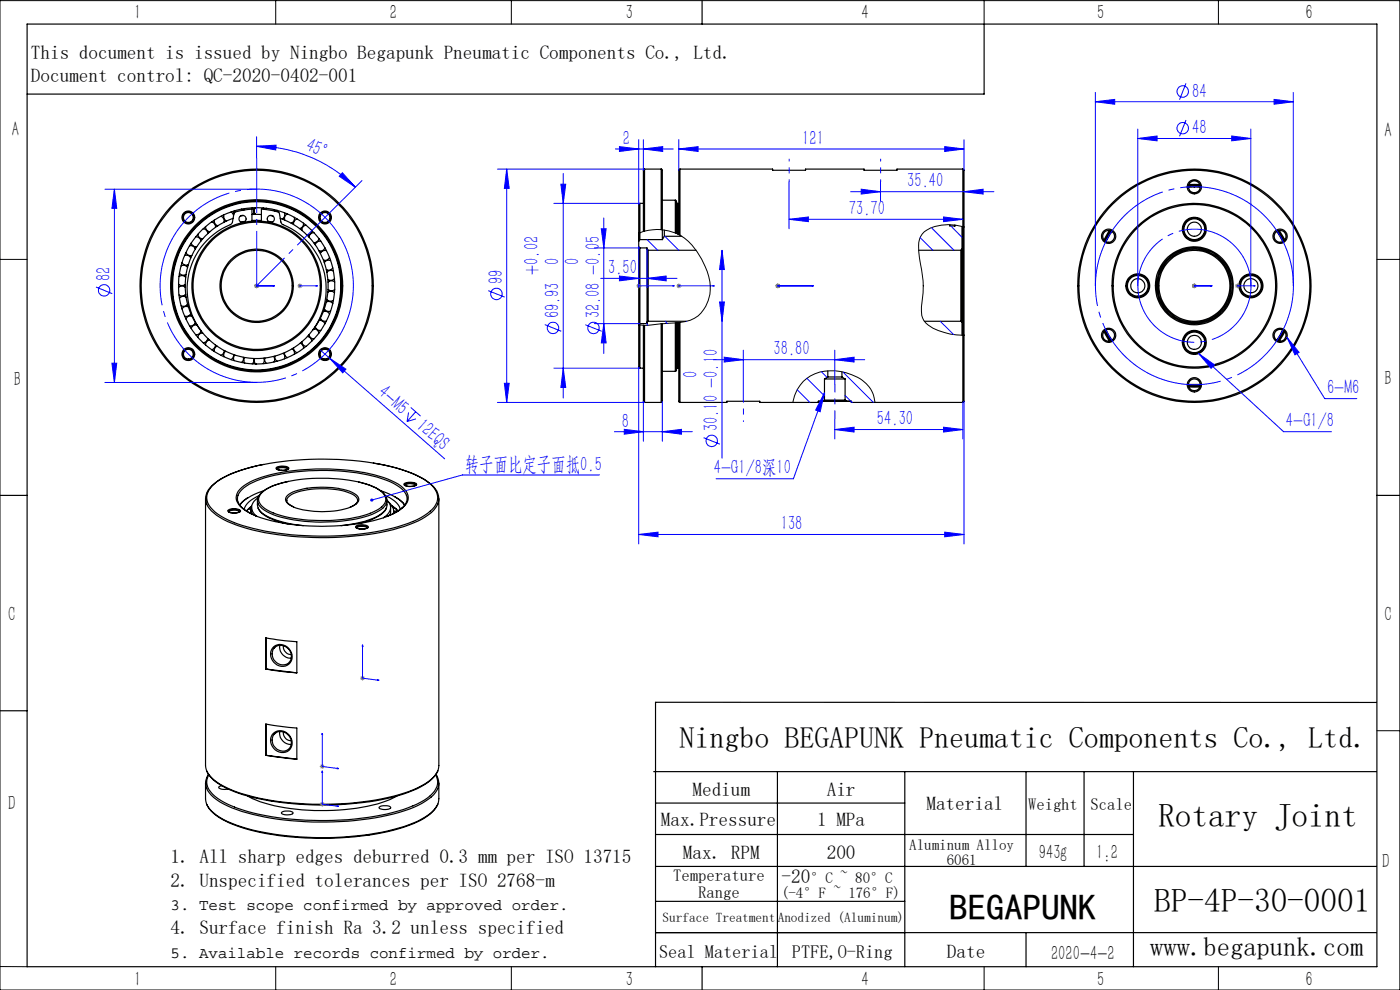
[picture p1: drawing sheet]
<svg xmlns="http://www.w3.org/2000/svg" width="297mm" height="210mm" viewBox="0 0 297 210" stroke-linecap="round" stroke-linejoin="round" font-family="sans-serif">
<g fill="none" stroke="#000" stroke-width=".25">
<path d="M5.8 5.1h286.3v200h-286.3zM148.9 .1v5M208.8 5.1v14.9h-203M136.7 35.9l-.2 .2v13M136.7 35.9v13.1M136.7 35.9h3.6M140.3 35.9l.2 .2v14.7M140.3 35.9v12.8M144.3 35.9l-.3 .1v13.8M144.3 35.9h19.6v.2h7v-.2h12.4v.2h7v-.2h14M144.3 35.9v14M204.3 35.9l.2 .2v35"/>
<path d="M204.3 35.9v49.5M252.1 39.4h2.5zM252.1 39.7h2.5M252.2 39.1h2.3M38 58.7l.6-.3 .8 .4M38.1 58l.5 .3 .9-.1M38.4 56.4h.1a1.11 1.11 0 0 1 1.3 .3M38.6 55.7l.7 .5h.6M39.2 54.2a1.02 1.02 0 0 1 1.3 .5M39.3 58.3v.4M39.4 53.6l.5 .5 .8 .1M39.8 56.2l-.1 .4"/>
<path d="M40.2 52.1h.1a1.05 1.05 0 0 1 1.2 .7M40.5 54.2l-.1 .4M40.6 51.5l.5 .7 .6 .1M41.5 50.2l.6 .2 .6 .7M41.6 52.3l-.2 .4M42 49.7l.3 .6 .7 .4M42.9 50.7l-.3 .2M43.1 48.5l.6 .2 .4 .9M43.6 48.1v.3a1.02 1.02 0 0 0 .9 .8M44.3 49.1l-.2 .3M44.9 47.1l.7 .5 .1 .6M45.5 46.7a1.07 1.07 0 0 0 .7 1.2"/>
<path d="M46 47.8l-.3 .2M46.9 45.9l.6 .6 .1 .6M47.5 45.6a1.17 1.17 0 0 0 .5 1.3M47.9 46.8l-.3 .1M49 45l.5 .7M49.5 46.3a15.1 15.1 0 0 0-6.9 23.8M49.7 44.8l-.1 .7M49.7 45l1.5-.3 2.2-.3v2.5h2.1v-2.5l2.2 .3 1.5 .4 .6 2.3a14.8 14.8 0 0 1 2.9 26.1 14.8 14.8 0 0 1-23-12.6 15.1 15.1 0 0 1 9.4-13.5zM51.2 44.4l.3 .2M51.5 45.7h.1M51.6 45.7l-.6 .2M51.9 44.2l-.1 .3"/>
<path d="M52 46.9l-.8 .2M53.4 45.5h2.1M53.4 46.8h2.1M53.5 44.1h.1a1.08 1.08 0 0 1 0 1.4M54.1 45.3l-.4 .1M54.2 44.1a1.07 1.07 0 0 0 0 1.4M55.8 44.1l.2 .3M56.5 44.2l-.2 .2M56.9 46.9l.8 .2M57.3 45.7l.6 .2M57.9 45.8v.1M58.1 44.4l.1 .4"/>
<path d="M58.8 44.6l-.3 .2M59.4 46.3a15.1 15.1 0 0 1 6.9 23.8M60 46.4l.4 .1M60.3 45.1l.1 .3a.94 .94 0 0 1-.5 1.1M61 45.4a.98 .98 0 0 0-.6 1.3M61.9 47.3l.4 .2M62.3 47.5v.1M62.4 46.1l-.1 .8-.5 .4M63 46.5l-.5 .2-.2 .8M63.7 48.5l.3 .2M64.4 47.3l-.1 .6-.7 .6M64.9 47.8a1.13 1.13 0 0 0-.9 1.1"/>
<path d="M65.3 49.9l.3 .2M66.1 48.9l-.3 .7-.6 .3M66.6 49.3l-.7 .4-.4 .6M66.7 51.5l.2 .3M67.7 50.6l-.5 .7-.7 .2M67.9 53.3l.2 .3M68.1 51.1h-.1a1.08 1.08 0 0 0-1.1 .9M68.8 55.2l.1 .4M68.9 52.5l-.3 .5-.9 .3M69.3 53.2l-.9 .1-.4 .5M69.4 57.2l.1 .4M69.7 59.4v.4"/>
<path d="M69.9 54.6l-.2 .3a.92 .92 0 0 1-1.1 .3M70.1 55.3a1.03 1.03 0 0 0-1.3 .4M70.6 56.8l-.2 .3a.96 .96 0 0 1-1.2 .1M70.7 57.5l-.8-.1-.5 .3M71 59.1l-.6 .3-.8-.1M71 59.8l-.8-.2-.6 .3M135.5 52.3l.2 .3M135.5 52.3v16.6M135.5 51.2v1.1M135.6 51l-.1 .2M135.6 49.5v1.5M135.7 43.1l-.2 .2v7.9"/>
<path d="M135.7 43.1v7.7M135.7 52.6v16M135.7 43.1h.8M135.7 50.8l-.1 .2M135.7 50.8h4.8M135.7 52.6h1.6v.2M137.3 52.8l.2 .3M137.3 52.8v15.6M137.5 53.1v15M137.5 53.1h10.2M140.5 42.5h2.8M140.9 48.8v1.3"/>
<path d="M140.9 50.1l-.4 .7M140.9 50.1h3.7M143.3 42.5l.2 .2v6.8M143.3 42.5v6.9M143.5 43.1h.3M143.8 43.1l.2 .3M143.8 43.1v6.5M194.9 53.1h8.9M201.5 47.7v.2h1.1v-.1M202.5 47.8v.1M203.8 53.1v15M204.1 52.8l-.3 .3"/>
<path d="M204.1 52.8v15.6M204.1 48v4.8M235.3 48.9l-1.1 2M235.6 49l-1.2 2.1zM235.9 49.1l-1.3 2.2M270.9 49.1l1.2 2.2M271.4 48.9l1.2 2M272.3 51.1l-1.2-2.1 1.3 2.1M37.9 60.3a1.14 1.14 0 0 0 1.4 .1M39.2 60.4v.4M39.3 62.6v.3M39.3 60.9l-.1-.1a1.1 1.1 0 0 0-1.3 .2"/>
<path d="M39.4 62.5h-.1a1.03 1.03 0 0 1-1.3 .1M39.5 63l-.9-.1-.5 .4M39.7 64.7l.1 .3M39.8 64.5l-.5 .4h-.9M39.9 65.1v-.1a1.05 1.05 0 0 0-1.3 .5M40.4 66.7l.1 .3M40.5 66.5l-.5 .5-.8 .1M40.7 67.1l-.8 .1-.5 .5M41.4 68.6l.2 .3M41.5 68.4l-.7 .7h-.6M41.7 68.9h-.3a.93 .93 0 0 0-.8 .8M42.6 70.3l.3 .3"/>
<path d="M42.7 70.2l-.2 .3a.96 .96 0 0 1-1 .5M43 70.6l-.7 .3-.3 .6M44.1 71.9l.2 .2M44.1 71.8l-.1 .3a.88 .88 0 0 1-.9 .6M44.4 72.1l-.7 .5-.1 .6M45.7 73.2l-.3 .7-.5 .3M46 73.4l-.4 .5-.1 .7M47.6 74.4l-.3 .6-.4 .4M47.8 74.5l-.2 .4-.1 .8M49.6 75.2l-.2 .7-.4 .4M49.8 75.3l-.3 .7 .2 .5M51.6 75.8v.1a.98 .98 0 0 1-.4 1"/>
<path d="M51.9 75.8l-.2 .6 .2 .6M53.8 76.1a1 1 0 0 1-.3 1.1M54 76.1l-.1 .4 .3 .7M56 76l.1 .6-.3 .5M56.2 75.9v.6l.3 .6M58 75.6l.3 .6-.2 .6M58.3 75.6l.1 .6 .4 .4M60.1 75l.3 .5-.1 .6M60.4 74.8l.1 .6 .5 .5M62 74l.3 .3 .1 .9M62.3 73.8l.1 .5 .6 .5M64 72.5l.1 .2a1.02 1.02 0 0 0 .8 .8"/>
<path d="M64 72.6l-.3 .2 .6 .5 .1 .6M65.2 71.4l.6 .2 .3 .8M65.5 71l.4 .6 .7 .3M65.6 71.1l-.3 .3M66.5 69.8l.7 .1 .5 .8M66.9 69.3l.1 .3a1.07 1.07 0 0 0 1.1 .5M66.9 69.5l-.2 .3M67.7 68l.6 .1 .6 .6M68 67.5l.4 .5 .9 .1M68.1 67.7l-.2 .3M68.6 66.1l.9 .1 .4 .4M68.8 65.5v.1a1.1 1.1 0 0 0 1.3 .4"/>
<path d="M68.9 65.7l-.1 .3M69.2 64.1l.9-.1 .5 .4M69.4 63.5l.5 .4 .8-.2M69.5 63.6l-.1 .4M69.6 62l.6-.2 .8 .3M69.6 61.4h.1a1.02 1.02 0 0 0 1.3 0M69.7 61.5v.4M135.5 68.9v9.1l.2 .1M135.7 68.6l-.2 .3M135.7 68.9v9.2M135.7 78.1h.8M136.5 69v16.2l.2 .2"/>
<path d="M136.7 69v16.4M137.3 68.4v.2h-1.6M137.5 68.1l-.2 .3M137.5 68.1h8.1M140.3 68.7v16.7M140.5 68.7v16.5l-.2 .2M140.5 78.8h2.8M143.3 68.5v10.3M143.5 68.5v10.1l-.2 .2M143.5 78.1h.3M143.8 68.5v9.6M144 77.8l-.2 .3"/>
<path d="M144 68.4v16.8l.3 .2M144.3 68.4v17M175.6 80h3M175.6 78.7v1.3M175.6 80l-.7 .4M178.6 78.9v1.1M178.6 80l.7 .4M196.1 68.1h7.7M203.8 68.1l.3 .3M204.1 68.4v2.7M204.5 71.1v14.1l-.2 .2M234.2 70.4l1.1 1.9"/>
<path d="M234.4 70.2l1.2 2.1zM234.6 70l1.3 2.2M272.1 70l-1.2 2.2M272.3 70.2l-1.2 2.1 1.3-2.1M272.6 70.4l-1.2 1.9M55.9 98.5a27.6 27.6 0 0 0-9.8 3.6l-1.5 1.4-.7 1M58.6 99.2a2.75 2.75 0 0 1 2.7 .1 1.69 1.69 0 0 1-2.2 .4l-.5-.3zM58.8 99.3a2.61 2.61 0 0 1 2.3 0v.1a2.39 2.39 0 0 1-2.3 .1zM58.9 99.5a1.7 1.7 0 0 1 2.1 0M79.3 98.2a28 28 0 0 1 11.6 4.1l1.1 .9 .8 1.3M136.7 85.4h3.6M144.3 85.4h9.9v-.3h7v.3h12.4v-.3h7v.3h23.7"/>
<path d="M174.9 84.9l-.2 .2h4.9l-.3-.2M174.9 80.4h4.4M174.9 84.9h4.4M174.9 80.4v4.5M179.3 80.4v4.5M252.1 81.8h2.5zM252.1 81.6h2.5M252.2 82.1h2.3M0 105.1h5.8M43.6 105.8v56.6a3.9 3.9 0 0 0 1.8 3 22.9 22.9 0 0 0 9.5 3.9 66.5 66.5 0 0 0 30.8-1.1 12 12 0 0 0 7-4.4l.4-1.4v-56.6M43.9 104.6a3.5 3.5 0 0 0 1.5 4.2 24.3 24.3 0 0 0 10.8 4.2 66.4 66.4 0 0 0 29.5-1.3 13.7 13.7 0 0 0 6.7-4 2.98 2.98 0 0 0 .5-3.1M44.9 103.1a18.1 18.1 0 0 1 8.5-4 65.3 65.3 0 0 1 31.9 .6 14.9 14.9 0 0 1 6.8 3.8 3.3 3.3 0 0 1-.8 4.9 22.8 22.8 0 0 1-10.5 4.2 66.2 66.2 0 0 1-29.4-1.1 14.5 14.5 0 0 1-6.7-3.9 3.1 3.1 0 0 1 .2-4.5z"/>
<path d="M48.3 108.3a2.27 2.27 0 0 1 2.7 .1 2.27 2.27 0 0 1-2.7-.1zM48.5 108.3a2.08 2.08 0 0 1 2.4 .2 2.03 2.03 0 0 1-2.4-.1zM48.6 108.6a1.75 1.75 0 0 1 2.1 0M50.5 106.5a6.3 6.3 0 0 0 3.9 3M50.5 106.5a2.63 2.63 0 0 1 1.3-3 21.1 21.1 0 0 1 9.9-3.3 45.8 45.8 0 0 1 20.2 1.6 7 7 0 0 1 4.3 3.3l.2 .7-.2 .7M51.1 106.8l-.3 .3M51.3 103.4a20.7 20.7 0 0 1 9.6-3.4 46.7 46.7 0 0 1 21.3 1.6 7 7 0 0 1 4.2 3.1 2.43 2.43 0 0 1-1 3 18.7 18.7 0 0 1-8.4 3.2 46.4 46.4 0 0 1-22.7-1.4 7.3 7.3 0 0 1-4-3.1 2.55 2.55 0 0 1 1-3zM52.5 105.6l-1.4 1.2M52.5 108.2l-.2 .2M53.2 107.6l-.3 .3M53.2 108.4v.5M53.2 107.9l-.7 .3"/>
<path d="M53.2 107.5l-.7 .7M53.2 107.5v.1M53.4 107.7v1.3M53.4 107.6l-.2 .6 .1 .8M53.4 107.4l-.2 .1M54.6 106.2a2.89 2.89 0 0 0 2 3.3 22.2 22.2 0 0 0 7.7 2M54.7 105.6a2.21 2.21 0 0 0-.3 3.9M54.8 105.5a2.23 2.23 0 0 0 1.3 2.7 24.2 24.2 0 0 0 11.8 2.6 28.8 28.8 0 0 0 11.7-2 3.3 3.3 0 0 0 2.5-2.9l-.1-.4M54.8 107.8a5.8 5.8 0 0 0 3.7 2.6l1.9 .6M54.9 105.2a4.9 4.9 0 0 0-3.1 2.9M55.6 104.5a12.9 12.9 0 0 1 6.3-2.5 35.9 35.9 0 0 1 16.5 .9l1.9 1a2.07 2.07 0 0 1 1 3.3 12.5 12.5 0 0 1-7 2.8 32.6 32.6 0 0 1-17.1-1.5 3 3 0 0 1-2.3-2.9zM55.9 104.1a9.7 9.7 0 0 0-5 3.1"/>
<path d="M60.5 111l.6 .2M60.8 106.2h.1M60.9 106.2l.3 .7 1.1 .6M60.9 105.2a10.6 10.6 0 0 1 6.2-1.8 14.6 14.6 0 0 1 8.4 1.5 1.19 1.19 0 0 1 .6 1.2 1.19 1.19 0 0 1-.8 1 17.3 17.3 0 0 1-11.7 .9 4.7 4.7 0 0 1-3-1.7 1.07 1.07 0 0 1 .3-1.1zM61.1 102.1a10.5 10.5 0 0 0-6 2.8l-.3 .5M75.5 111.6a2.67 2.67 0 0 1 2.6 .1 1.69 1.69 0 0 1-2.1 .4l-.5-.1zM75.7 111.7a2.01 2.01 0 0 1 2.3 .2 2.4 2.4 0 0 1-2.4 0zM75.7 112a1.7 1.7 0 0 1 2.1 0M75.9 106.1a1.88 1.88 0 0 1-1.6 1.5M75.9 106.1l-.2-.4a6.7 6.7 0 0 0-4.7-1.9 16.9 16.9 0 0 0-9.3 1.2l-.6 .5-.3 .7M75.9 106.1v.1M76.2 102.3a9.2 9.2 0 0 1 5.6 2.8l.2 .3"/>
<path d="M80.9 104.1a9.5 9.5 0 0 1 4.9 3.1M81.8 105.2a4.9 4.9 0 0 1 3.1 2.9M81.9 107.8a5.3 5.3 0 0 1-3.4 2.5l-2.4 .7M82.1 106.1a2.2 2.2 0 0 1-.7 3.7M82.1 106.2a2.85 2.85 0 0 1-1.9 3.2 22.9 22.9 0 0 1-7.8 2.1M82.5 106.5l.1 .2a2.13 2.13 0 0 1 .8 2.3M82.9 107.7l-.2 1.6M83.1 107.3l.9 .6M83.1 107.3h.1M83.2 107.3l.3 .4M83.4 107.7l.6 .2M83.5 108.5h.8"/>
<path d="M83.5 108.4v.5M83.7 105.4l1 .6 .9 .8M84 107.9l.4 .5M84.2 108.2l.1 .2M85.7 106.9l.2 .2M85.8 102.6a2.67 2.67 0 0 1 2.6 .1v.1a2.6 2.6 0 0 1-2.7 0zM85.9 102.7a2.1 2.1 0 0 1 2.3 .1 2.36 2.36 0 0 1-2.3 .1zM86 102.9a1.7 1.7 0 0 1 2.1 0M86.2 106.5a6.5 6.5 0 0 1-4 3M292.1 105.1h4.9M58.1 137.2a2.47 2.47 0 0 1 3.2 .4 2.47 2.47 0 0 1 0 3.3 2.47 2.47 0 0 1-3.2-.4 2.47 2.47 0 0 1 0-3.3zM58.2 137.4a2.26 2.26 0 0 1 2.5-.1 2.26 2.26 0 0 1 1.1 2.2"/>
<path d="M58.2 137.4a2.19 2.19 0 0 0 .3 3 2.19 2.19 0 0 0 3 0l.3-.9M58.3 137.3l-.1 .1M59.4 136.9a2.35 2.35 0 0 0 2.4 2.7M60.1 137a1.63 1.63 0 0 0 1.7 1.8M0 150.8h5.8M56.4 141.9v-6.6l6.6 .8v6.6M56.4 141.9l6.6 .8M56.4 141.9h.1M58.1 155.5a2.43 2.43 0 0 1 3.3 .5 2.43 2.43 0 0 1-.4 3.4 2.5 2.5 0 0 1-3-.8 2.5 2.5 0 0 1 .1-3.1zM58.2 155.7a2.24 2.24 0 0 1 2.5-.2 2.24 2.24 0 0 1 1.1 2.3M58.2 155.7a2.24 2.24 0 0 0 .1 2.9 2.24 2.24 0 0 0 2.9 .4l.5-.7 .1-.5M58.3 155.6l-.1 .1"/>
<path d="M59.4 155.2a2.39 2.39 0 0 0 2.4 2.7M60.1 155.3a1.62 1.62 0 0 0 1.7 1.8M292 149h-152.9v56.1M43.6 166.1v3.3a3.9 3.9 0 0 0 1.8 3.1 23.8 23.8 0 0 0 10.8 4.1 65.7 65.7 0 0 0 29.5-1.3 16 16 0 0 0 6.3-3.4l.9-1.3 .2-.7v-3.8M43.9 165a3.6 3.6 0 0 0 1.5 4.2 22.3 22.3 0 0 0 9.5 3.8 65.9 65.9 0 0 0 30.8-1 14 14 0 0 0 6.7-3.9 3.1 3.1 0 0 0 .5-3.1M43.9 170.7a8.6 8.6 0 0 0 4.9 3.9 37.7 37.7 0 0 0 8.8 2.4M43.9 163.6a7.6 7.6 0 0 0 4 3.5 38.1 38.1 0 0 0 9.7 2.9M44.2 164.2l-.3 .7M44.3 164.4a3.2 3.2 0 0 0 .8 4 22.6 22.6 0 0 0 11.2 4.6 65.8 65.8 0 0 0 29.2-1.3 14.1 14.1 0 0 0 6.7-3.9 3 3 0 0 0 .2-3.4M47 166.7l-.5 .1-.1 .2a1.89 1.89 0 0 0 2 .3M52.5 168.9a30.4 30.4 0 0 0 12.9 3 44.1 44.1 0 0 0 16.6-2l2.2-1M56.4 160.2v-6.6l6.6 .8v6.6"/>
<path d="M56.4 160.2l6.6 .8M56.4 160.2h.1M57.7 177a69.7 69.7 0 0 0 20.6 .1M57.7 170a69.7 69.7 0 0 0 20.6 .1M59.8 172.3a2.71 2.71 0 0 1 2.4 .1v.1a2.14 2.14 0 0 1-2.5 0zM80.4 171.2a2.49 2.49 0 0 1 2.5 0v.1a2.19 2.19 0 0 1-2.5 0zM92.5 164.2l.3 .7M92.9 170.7a8.9 8.9 0 0 1-5.4 4.1 41.3 41.3 0 0 1-9.2 2.4M92.9 163.6a8.9 8.9 0 0 1-5.4 4.1 36.7 36.7 0 0 1-9.2 2.4M138.7 163.7h153.3M139.1 170.3h52.8M139.1 177h101.4"/>
<path d="M164.9 163.7v41.4M191.9 163.7v41.4M217.7 163.7v20.1M230 163.7v20.1M240.5 163.7v41.4M139.1 191.2h52.8M139.1 197.8h152.9M139.1 183.8h152.9M217.7 197.8v7.3M148.9 205.1v4.9"/>
<circle cx="253.4" cy="39.6" r="1.51"/>
<circle cx="253.4" cy="39.6" r="1.24"/>
<circle cx="39.9" cy="46.1" r="1.2"/>
<circle cx="39.9" cy="46.1" r="1.36"/>
<circle cx="40" cy="46.1" r="1.05"/>
<circle cx="51.5" cy="46.4" r=".76"/>
<circle cx="57.4" cy="46.4" r=".76"/>
<circle cx="68.9" cy="46.1" r="1.2"/>
<circle cx="68.9" cy="46.1" r="1.36"/>
<circle cx="69" cy="46.1" r="1.05"/>
<circle cx="235.2" cy="50.1" r="1.26"/>
<circle cx="235.2" cy="50.1" r="1.52"/>
<circle cx="253.4" cy="48.6" r="2.37"/>
<circle cx="253.4" cy="48.6" r="2.21"/>
<circle cx="253.4" cy="48.6" r="2.55"/>
<circle cx="253.4" cy="48.6" r="1.5"/>
<circle cx="271.6" cy="50.1" r="1.26"/>
<circle cx="271.6" cy="50.1" r="1.52"/>
<circle cx="39.9" cy="75.1" r="1.37"/>
<circle cx="39.9" cy="75.1" r="1.18"/>
<circle cx="40" cy="75.1" r="1.04"/>
<circle cx="54.4" cy="60.6" r="16.6"/>
<circle cx="54.4" cy="60.6" r="7.8"/>
<circle cx="54.4" cy="60.6" r="24.5"/>
<circle cx="54.4" cy="60.6" r="18.3"/>
<circle cx="54.5" cy="60.6" r="13.7"/>
<circle cx="54.5" cy="60.6" r="18"/>
<circle cx="54.5" cy="60.6" r="17.9"/>
<circle cx="54.5" cy="60.6" r="13.5"/>
<circle cx="54.5" cy="60.6" r="24.7"/>
<circle cx="54.5" cy="60.6" r="7.5"/>
<circle cx="68.9" cy="75.1" r="1.37"/>
<circle cx="68.9" cy="75.1" r="1.19"/>
<circle cx="69" cy="75.1" r="1.04"/>
<circle cx="235.2" cy="71.1" r="1.24"/>
<circle cx="235.2" cy="71.1" r="1.52"/>
<circle cx="241.4" cy="60.6" r="2.2"/>
<circle cx="241.4" cy="60.6" r="2.54"/>
<circle cx="241.4" cy="60.6" r="2.37"/>
<circle cx="241.4" cy="60.6" r="1.5"/>
<circle cx="253.4" cy="60.6" r="7.8"/>
<circle cx="253.4" cy="72.6" r="2.54"/>
<circle cx="253.4" cy="72.6" r="2.37"/>
<circle cx="253.4" cy="60.6" r="7.5"/>
<circle cx="253.4" cy="60.6" r="8.3"/>
<circle cx="253.4" cy="60.6" r="24.5"/>
<circle cx="253.4" cy="60.6" r="24.7"/>
<circle cx="253.4" cy="72.6" r="1.5"/>
<circle cx="253.4" cy="60.6" r="8"/>
<circle cx="253.4" cy="60.6" r="17.5"/>
<circle cx="253.4" cy="60.6" r="17.2"/>
<circle cx="253.4" cy="72.6" r="2.2"/>
<circle cx="265.4" cy="60.6" r="2.54"/>
<circle cx="265.4" cy="60.6" r="2.37"/>
<circle cx="265.4" cy="60.6" r="2.21"/>
<circle cx="265.4" cy="60.6" r="1.5"/>
<circle cx="271.6" cy="71.1" r="1.24"/>
<circle cx="271.6" cy="71.1" r="1.52"/>
<circle cx="253.4" cy="81.6" r="1.51"/>
<circle cx="253.4" cy="81.6" r="1.24"/>
</g>
<g fill="none" stroke="#000" stroke-width=".21">
<path d="M0 .1h297v209.9h-297zM58.5 .1v5M108.5 .1v5M208.8 .1v5M258.5 .1v5M0 55h5.8M135.5 49.5l1-.4a10.3 10.3 0 0 1 3.9-.4 6.3 6.3 0 0 1 2.9 .7l.7 .4a10.9 10.9 0 0 1 4.8 5.2 12.1 12.1 0 0 1 1.8 7.4 6.7 6.7 0 0 1-6.7 6l-6.3 .6-2.1-.1M204.5 48.1a10.4 10.4 0 0 0-7.9 .7 3.6 3.6 0 0 0-1.7 3.3l.2 2.6a23.9 23.9 0 0 1 .4 10.4 4.1 4.1 0 0 0 2.4 4.5 13.3 13.3 0 0 0 6.6 1.5M292.1 55h4.9M168.2 85.4a7.9 7.9 0 0 1 9-6.7 9.7 9.7 0 0 1 7.5 3.8l.6 1.3 .3 1.6M292.1 155h4.9M0 205l5.8 .1"/>
<path d="M58.5 205.1v4.9M108.5 205.1v4.9M208.8 205.1v4.9M258.5 205.1v4.9"/>
</g>
<g fill="none" stroke="#00f" stroke-width=".21">
<path d="M232.4 19.6v41M251.6 17.7l-1.4 3.5M274.4 19.6v41M54.4 31l4.2-.2-.1 1zM54.4 31a29.7 29.7 0 0 1 21 8.7M54.4 29v4.6M72.6 36.6l2.8 3.1-3.4-2.3zM76.8 38.3l-7.9 7.8M105.5 35.9h31.2M107.5 35.9l.5 4.1h-1zM107.5 35.9v49.5M119 39.1h1l-.5 4z"/>
<path d="M119.5 36.8v47.6M130.6 31.6h12.2M131.4 31.1l4.1 .5-4.1 .5zM135.5 29.6v13.8M136.5 31.6l4.1-.5v1zM136.5 29.6v6.5M144 31.6l4.1-.5v1zM144 31.6h60.5M144 29.6v6.5M167.4 38.6v9.9M186.8 38.6v4M200.4 31.1l4.1 .5-4.1 .5z"/>
<path d="M204.5 29.6v6.5M232.4 21.6l4.1-.5v1zM232.4 21.6h42M241.4 29.4l4.1-.6v1.1zM241.4 27.4v33.2M241.4 29.4h24M251.6 25.5l-1.4 3.4M261.3 28.8l4.1 .6-4.1 .5zM265.4 27.4v33.2M270.3 21.1l4.1 .5-4.1 .5zM22.3 40.1h32.1M24.3 40.1l.5 4.1h-1.1z"/>
<path d="M24.3 40.1v41M117.5 43.1h18.2M126.1 52.6h9.6M127.5 59h16.1M127.6 48.5h1l-.5 4.1zM128.1 46.2v28.8M131.4 58.6l4.1 .4-4.1 .6zM135.5 52.3v8.8M137.3 59l4-.4v1zM137.3 50.8l2.2 2.3M137.3 52.8v8.3M141 50.1l3 3"/>
<path d="M153.2 53.1l.5 4.1h-1.1zM153.2 53.1v44.1M167.4 46.5l4.1-.5v1zM167.4 46.5h36.9M180.4 40.7h30.5M182.7 40.1l4.1 .6-4.1 .5zM195.2 50.4l2.7 2.7M197.6 48.3l4.8 4.8M200.2 46l4.1 .5-4.1 .5zM201.7 47.9l2.4 2.4M204.5 40.7l4.1-.6v1.1zM20.4 60.9l3.4 1.4"/>
<path d="M23.7 77h1.1l-.5 4.1zM54.4 60.6h.1zM54.4 60.6h.1M54.4 60.6h3.8M58.2 60.6h-.3h.3M63.5 60.6h.2zM63.6 60.6h.1M63.6 60.6h3.8M67.4 60.6h-.4h.4M67.9 74.2l2.1 1.8M70 76l3.4 2.3-.7 .8zM70 76l24.3 21.3"/>
<path d="M103.6 61.7l3.5 1.3M115.6 68.9l3.5 1.4M117.5 78.1h18.2M119.5 78.1l.5 4.1h-1zM124.2 68.9l3.4 1.4M126.1 68.6h9.6M128.1 68.6l.5 4.1h-1zM135.4 60.6h.2zM135.5 60.6h.1M135.5 60.6h7.6M135.5 77.8v37.6M137.1 68.6l.4 .4"/>
<path d="M141.1 68.1l.4 .5M143.1 60.6h-.4h.4M143.9 60.6h.2zM144 60.6h.1M144 60.6h7.6M145.6 68.1v.1M151.3 76.3h32.1M151.6 60.6h-.4h.4M152.6 64.1h1.1l-.5 4zM153.6 75.8l4.1 .5-4.1 .5zM157.7 74.3v10.8M164.9 60.6h.2z"/>
<path d="M165 60.6h.1M165 60.6h7.5M172.5 60.6h-.3h.3M174.3 78.9l1.1 1.1M177.1 76.3l4.1-.5v1zM177.1 74.3v7.2M178.8 78.9l6.5 6.5M199.5 68.1l2.8 2.9M253.3 60.6h.2zM253.4 60.6h.1M253.4 60.6h3.7M254.3 75l3.3 2.4-.7 .7z"/>
<path d="M254.3 75l18 16.6h10.2M257.1 60.6h-.3h.3M262.4 60.6h.2zM262.5 60.6h.1M262.5 60.6h3.8M266.3 60.6h-.4h.4M273 71.5l2.6 3.2-.9 .6zM273 71.5l8 13.1h6.8M22.3 81.1h32.1M86.7 87.5l-.3 1.9M87.1 86.4l2.1 1.9M88.2 87.3l-1.8 2.1"/>
<path d="M88.2 88.9l-1.8 .5M105.5 85.4h31.2M107 81.3h1l-.5 4.1zM130.4 91.6h16.5M132.4 91.1l4.1 .5-4.1 .5zM136.5 85.1v8.5M140.5 91.6l4.1-.5v1zM140.5 85.1v8.5M149.3 92.8l3.4 1.4M169.1 82.7l2.7 2.7M171.2 80.2l3.7 3.8M174.9 83.3l-.9 4-1-.3z"/>
<path d="M174.9 83.3l-6.6 18.3h-16.4M177.1 91.1l4.1-.5v1zM177.1 88.8v4.3M177.1 91.1h27.2M179.3 83.9l1.2 1.2M180.6 85.2l.2 .2M200.2 90.6l4.1 .5-4.1 .5zM204.3 85.4v7.7M204.5 85.1v30.3M127.2 100.7h-29.1l-19.2 5.4M135.5 113.4l4.1-.5v1zM135.5 113.4h69"/>
<path d="M200.4 112.9l4.1 .5-4.1 .5zM76.9 136.8l.1 .3h-.2zM76.9 136.8v7.1l3.5 .4M68.4 155.5v.3h-.1zM68.4 155.5v7.1l3.5 .4M80.1 144.2l.3 .1h-.3zM68.4 163.5v.4h-.1zM68.4 163.5v7.1l3.5 .5M71.5 162.9l.4 .1-.4 .1zM71.5 170.9l.4 .2h-.4z"/>
<circle cx="250.9" cy="19.4" r="1.21"/>
<circle cx="250.9" cy="27.2" r="1.22"/>
<circle cx="22.1" cy="61.6" r="1.21"/>
<circle cx="105.3" cy="62.3" r="1.21"/>
<circle cx="117.3" cy="69.6" r="1.2"/>
<circle cx="125.9" cy="69.6" r="1.21"/>
<circle cx="151" cy="93.5" r="1.21"/>
</g>
<path d="M264.9 57.1a12 12 0 0 0-20.1-4.9 12 12 0 0 0 5.3 19.9 12 12 0 0 0 15-14l-.2-1" fill="none" stroke="#00f" stroke-width=".21" stroke-dasharray="30.5 1.3 1.3 1.3" stroke-dashoffset="11.8" stroke-linecap="butt"/>
<path d="M273.5 54.5a21 21 0 0 0-35.2-8.5 21 21 0 0 0 9.5 34.9 21 21 0 0 0 26-25.2l-.3-1.2" fill="none" stroke="#00f" stroke-width=".21" stroke-dasharray="30.5 1.3 1.3 1.3" stroke-dashoffset=".7" stroke-linecap="butt"/>
<path d="M74.1 54.6a20.5 20.5 0 0 0-34.3-8.3 20.5 20.5 0 0 0 9.2 34.1 20.5 20.5 0 0 0 25.4-24.6l-.3-1.2" fill="none" stroke="#00f" stroke-width=".21" stroke-dasharray="30.5 1.3 1.3 1.3" stroke-dashoffset="2.3" stroke-linecap="butt"/>
<g fill="none" stroke="#808080" stroke-width=".21">
<path d="M53.9 60.6h1.1M54.1 60.3l.7 .7M54.4 60.1v1M54.8 60.3l-.7 .7M63.1 60.6h1M63.3 60.3l.7 .7M63.6 60.1v1M64 60.3l-.7 .7M135 60.6h1M135.1 60.3l.8 .7M135.5 60.1v1M135.9 60.3l-.8 .7"/>
<path d="M143.5 60.6h1M143.7 60.3l.7 .7M144 60.1v1M144.4 60.3l-.7 .7M164.5 60.6h1M164.6 60.3l.8 .7M165 60.1v1M165.4 60.3l-.8 .7M252.9 60.6h1M253 60.3l.7 .7M253.4 60.1v1M253.7 60.3l-.7 .7"/>
<path d="M262 60.6h1M262.1 60.3l.8 .7M262.5 60.1v1M262.9 60.3l-.8 .7M76.4 143.9h1M76.6 143.5l.7 .7M76.9 143.4v.9M77.3 143.5l-.7 .7M67.8 162.6h1.1M67.8 170.6h1.1M68 162.2l.7 .7M68 170.2l.7 .7"/>
<path d="M68.4 162.1v1M68.4 170.1v1M68.7 162.2l-.7 .7M68.7 170.2l-.7 .7"/>
</g>
<path d="M167.4 38.6v-4.9M186.8 38.6v-4.9" fill="none" stroke="#00f" stroke-width=".21" stroke-dasharray="30.5 1.3 1.3 1.3" stroke-dashoffset="29.9" stroke-linecap="butt"/>
<path d="M157.7 85.1v4.4" fill="none" stroke="#00f" stroke-width=".21" stroke-dasharray="30.5 1.3 1.3 1.3" stroke-dashoffset="30.2" stroke-linecap="butt"/>
<path d="M177.1 81.5v7.3" fill="none" stroke="#00f" stroke-width=".21" stroke-dasharray="30.5 1.3 1.3 1.3" stroke-dashoffset="28.7" stroke-linecap="butt"/>
<path d="M54.5 60.6v-27" fill="none" stroke="#00f" stroke-width=".21" stroke-dasharray="30.5 1.3 1.3 1.3" stroke-dashoffset="18.9" stroke-linecap="butt"/>
<path d="M54.5 60.6l14.5-14.5" fill="none" stroke="#00f" stroke-width=".21" stroke-dasharray="30.5 1.3 1.3 1.3" stroke-dashoffset="22.1" stroke-linecap="butt"/>
<g fill="#00f">
<path d="M70 76l3.4 2.3-.7 .8z"/>
<path d="M174.9 83.3l-.9 4-1-.3zM273 71.5l2.6 3.2-.9 .6zM254.3 75l3.3 2.4-.7 .7zM78.7 105.8l-.2 .4 .4-.1-.4 .1a.35 .35 0 0 0 .5 .2 .35 .35 0 0 0 .2-.5 .35 .35 0 0 0-.5-.1z"/>
<path d="M72.6 36.6l2.8 3.1-3.4-2.3zM54.4 31l4.2-.2-.1 1z"/>
<path d="M153.6 75.8l4.1 .5-4.1 .5zM177.1 76.3l4.1-.5v1zM177.1 91.1l4.1-.5v1zM200.2 90.6l4.1 .5-4.1 .5zM182.7 40.1l4.1 .6-4.1 .5zM204.5 40.7l4.1-.6v1.1zM167.4 46.5l4.1-.5v1zM200.2 46l4.1 .5-4.1 .5zM241.4 29.4l4.1-.6v1.1zM261.3 28.8l4.1 .6-4.1 .5zM232.4 21.6l4.1-.5v1zM270.3 21.1l4.1 .5-4.1 .5z"/>
<path d="M23.7 77h1.1l-.5 4.1zM24.3 40.1l.5 4.1h-1.1z"/>
<path d="M67 60.6h.4zM63.5 60.6h.2zM57.9 60.6h.3zM54.4 60.6h.1zM57.9 60.6h.3zM54.4 60.6h.1z"/>
<path d="M164.9 60.6h.2zM172.2 60.6h.3zM164.9 60.6h.2zM172.2 60.6h.3zM143.9 60.6h.2zM151.2 60.6h.4zM135.4 60.6h.2zM142.7 60.6h.4z"/>
<path d="M265.9 60.6h.4zM262.4 60.6h.2zM256.8 60.6h.3zM253.3 60.6h.2zM256.8 60.6h.3zM253.3 60.6h.2zM80.1 144.2l.3 .1h-.3zM76.9 136.8l.1 .3h-.2zM71.5 162.9l.4 .1-.4 .1zM68.4 155.5v.3h-.1zM71.5 170.9l.4 .2h-.4zM68.4 163.5v.4h-.1z"/>
<path d="M131.4 31.1l4.1 .5-4.1 .5zM136.5 31.6l4.1-.5v1zM132.4 91.1l4.1 .5-4.1 .5zM140.5 91.6l4.1-.5v1zM144 31.6l4.1-.5v1zM200.4 31.1l4.1 .5-4.1 .5zM135.5 113.4l4.1-.5v1zM200.4 112.9l4.1 .5-4.1 .5z"/>
<path d="M119 39.1h1l-.5 4zM119.5 78.1l.5 4.1h-1zM107.5 35.9l.5 4.1h-1zM107 81.3h1l-.5 4.1zM153.2 53.1l.5 4.1h-1.1zM152.6 64.1h1.1l-.5 4z"/>
<path d="M127.6 48.5h1l-.5 4.1zM128.1 68.6l.5 4.1h-1z"/>
<path d="M131.4 58.6l4.1 .4-4.1 .6zM137.3 59l4-.4v1z"/>
</g>
<text font-size="7.8" x="201.5" y="195.1">BEGAPUNK</text>
<g font-size="7.1">
<text x="245.7" y="175.4">Rotary Joint</text>
<text x="244.9" y="193.4">BP-4P-30-0001</text>
</g>
<text font-size="6.3" x="144.2" y="158.6">Ningbo BEGAPUNK Pneumatic Components Co., Ltd.</text>
<text font-size="5.6" x="244" y="202.8">www.begapunk.com</text>
<g font-size="4.4">
<text x="28.5" y="4.1">1</text>
<text x="82.7" y="4.1">2</text>
<text x="132.7" y="4.1">3</text>
<text x="182.7" y="4.1">4</text>
<text x="232.7" y="4.1">5</text>
<text x="277" y="4.1">6</text>
<text x="2.5" y="28.9">A</text>
<text x="293.7" y="29.1">A</text>
<text x="2.9" y="81.9">B</text>
<text x="293.7" y="81.6">B</text>
<text x="1.7" y="131.6">C</text>
<text x="293.7" y="131.6">C</text>
<text x="1.7" y="171.9">D</text>
<text x="220.4" y="182.1">943g</text>
<text x="232.6" y="182.1">1:2</text>
<text x="293.2" y="184.1">D</text>
<text x="223" y="203.6">2020-4-2</text>
<text x="28.5" y="209.1">1</text>
<text x="82.7" y="209.1">2</text>
<text x="132.7" y="209.1">3</text>
<text x="182.7" y="209.1">4</text>
<text x="232.7" y="209.1">5</text>
<text x="277" y="209.1">6</text>
</g>
<g font-size="4.4" fill="#00f">
<text x="252.9" y="20.7">84</text>
<text x="252.9" y="28.5">48</text>
<text x="64.7" y="31.7" transform="rotate(25 64.7 31.7)">45°</text>
<text x="132.1" y="30.7">2</text>
<text x="170.2" y="30.7">121</text>
<text x="192.5" y="39.8">35.40</text>
<text x="180.1" y="45.6">73.70</text>
<text x="23.4" y="59.6" transform="rotate(-90 23.4 59.6)">82</text>
<text x="114.3" y="58.3" transform="rotate(-90 114.3 58.3)">+0.02</text>
<text x="118.6" y="56.2" transform="rotate(-90 118.6 56.2)">0</text>
<text x="122.9" y="56.2" transform="rotate(-90 122.9 56.2)">0</text>
<text x="129" y="58.2">3.50</text>
<text x="106.6" y="60.3" transform="rotate(-90 106.6 60.3)">99</text>
<text x="118.6" y="67.5" transform="rotate(-90 118.6 67.5)">69.93</text>
<text x="127.2" y="67.5" transform="rotate(-90 127.2 67.5)">32.08 -0.05</text>
<text x="164.1" y="75.4">38.80</text>
<text x="80" y="83.6" transform="rotate(41 80 83.6)">4-M5</text>
<text x="147.9" y="80.1" transform="rotate(-90 147.9 80.1)">0</text>
<text x="281.5" y="83.6">6-M6</text>
<text x="88.1" y="90.7" transform="rotate(41 88.1 90.7)">12EQS</text>
<text x="131.9" y="90.7">8</text>
<text x="152.3" y="91.5" transform="rotate(-90 152.3 91.5)">30.10 -0.10</text>
<text x="186" y="90.2">54.30</text>
<text x="272.8" y="90.7">4-G1/8</text>
<text x="98.6" y="99.9">转子面比定子面抵0.5</text>
<text x="151.4" y="100.6">4-G1/8深10</text>
<text x="165.6" y="112.5">138</text>
</g>
<g font-size="4.1">
<text x="6.5" y="12.4">This document is issued by Ningbo Begapunk Pneumatic Components Co., Ltd.</text>
<text x="6.5" y="17.4">Document control: QC-2020-0402-001</text>
<text x="146.9" y="168.9">Medium</text>
<text x="175.4" y="168.9">Air</text>
<text x="196.5" y="171.9">Material</text>
<text x="140.2" y="175.2">Max.Pressure</text>
<text x="173.3" y="175.2">1 MPa</text>
<text x="36.2" y="183.1">1. All sharp edges deburred 0.3 mm per ISO 13715</text>
<text x="144.9" y="182.1">Max. RPM</text>
<text x="175.4" y="182.1">200</text>
<text x="36.2" y="188.1">2. Unspecified tolerances per ISO 2768-m</text>
<text x="165.8" y="187.2">-20</text>
<text x="36.2" y="198.1">4. Surface finish Ra 3.2 unless specified</text>
<text x="200.9" y="203.1">Date</text>
</g>
<g font-size="3.9">
<text x="139.8" y="203.1">Seal Material</text>
<text x="168" y="203.1">PTFE,O-Ring</text>
</g>
<g font-size="3.5">
<text x="218.1" y="171.9">Weight</text>
<text x="231.3" y="171.9">Scale</text>
<text x="142.8" y="187">Temperature</text>
<text x="148.1" y="190.5">Range</text>
</g>
<g font-size="3.4">
<text x="36.2" y="193.1">3. Test scope confirmed by approved order.</text>
<text x="36.2" y="203.1">5. Available records confirmed by order.</text>
</g>
<g font-size="3.2">
<text x="192.9" y="180.3">Aluminum Alloy</text>
<text x="200.8" y="183.5">6061</text>
<text x="165.7" y="190.5">(-4°F ~ 176°F)</text>
<text x="171.9" y="187.2">°C ~ 80°C</text>
</g>
<g font-size="2.8">
<text x="140.5" y="195.7">Surface Treatment</text>
<text x="165" y="195.7">Anodized (Aluminum)</text>
</g>
</svg>
